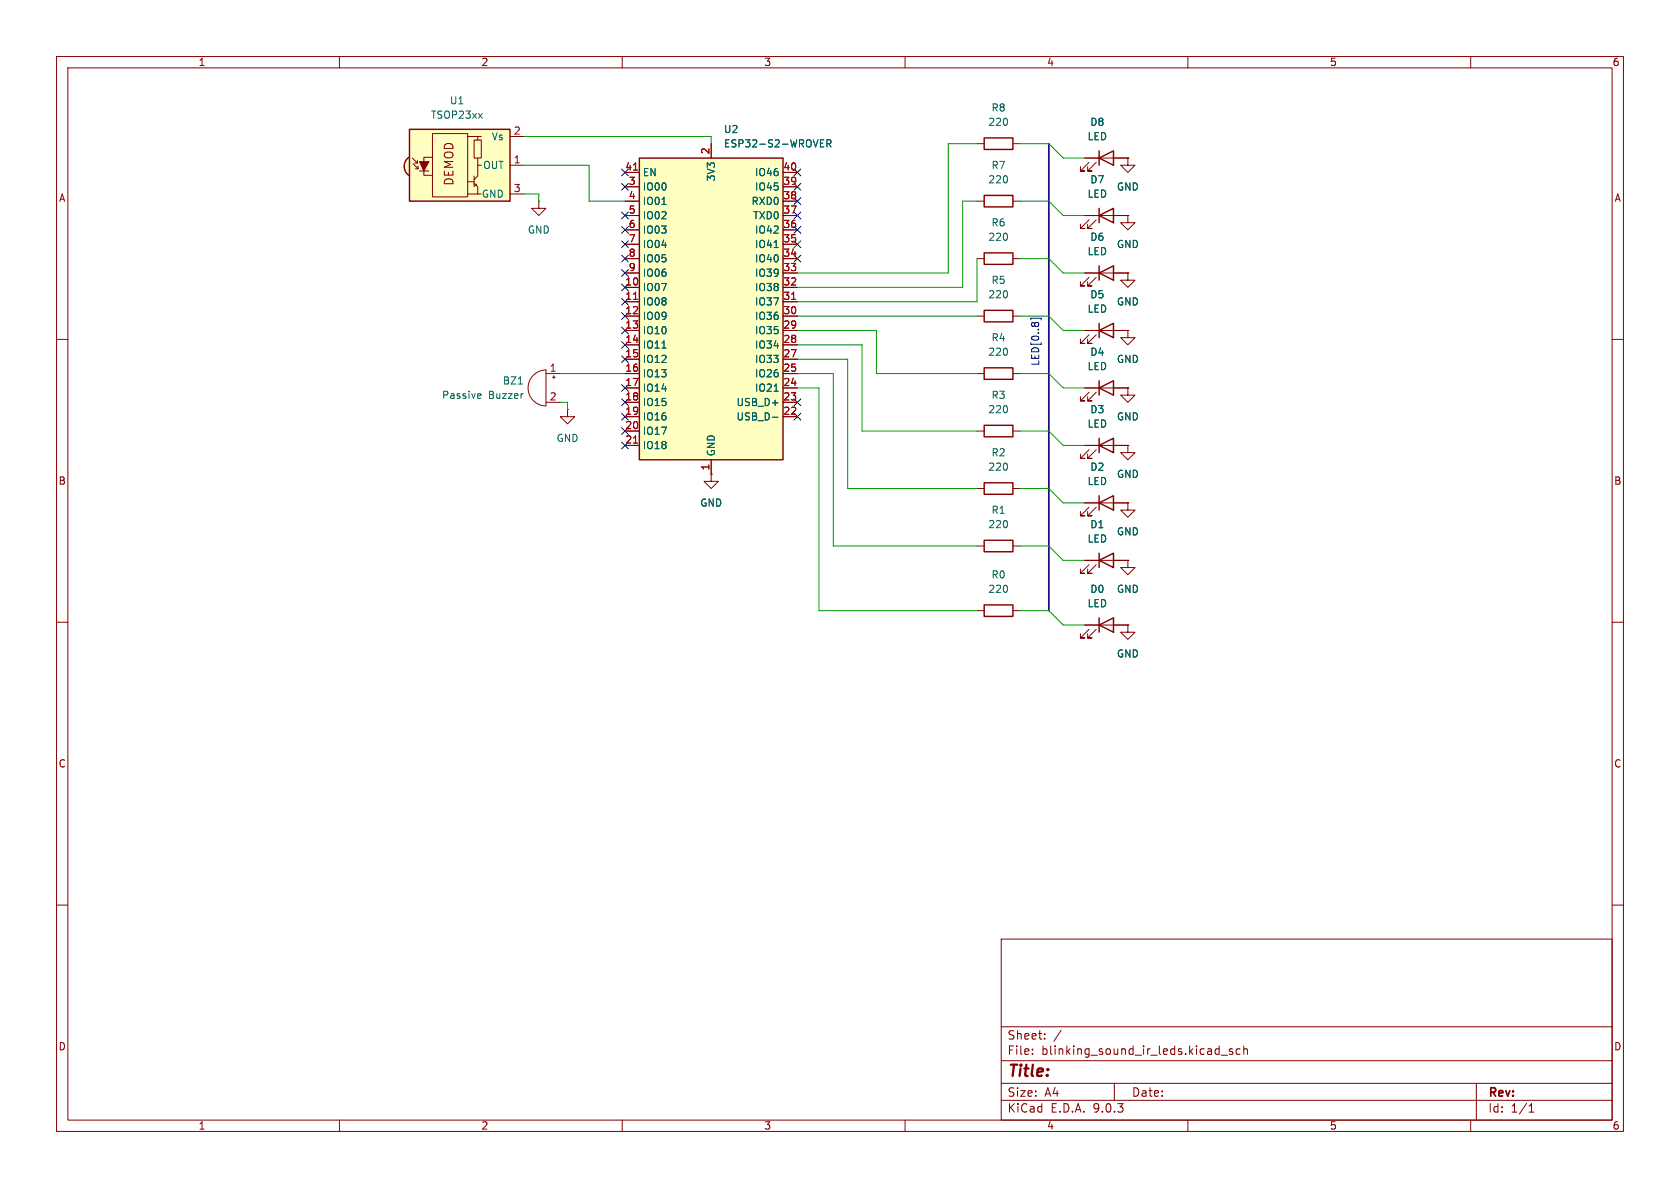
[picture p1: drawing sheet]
<svg xmlns="http://www.w3.org/2000/svg" width="297mm" height="210mm" viewBox="0 0 297 210" stroke-linecap="round" stroke-linejoin="round" font-family="sans-serif">
<g fill="none" stroke="#840000" stroke-width=".18">
<path d="M10 10h277v190h-277zM12 12h273v186h-273zM60 10v2M110 10v2M160 10v2M210 10v2M260 10v2M172.7 35.6h1.3M172.7 25.4h1.3M179.1 35.6h1.2M179.1 25.4h1.2M191.8 38.1h7.6"/>
<path d="M191.8 27.9h7.6M192.5 38.9l-1.5 1.5h.8h-.8v-.8M192.5 28.7l-1.5 1.5h.8h-.8v-.7M193.8 38.9l-1.5 1.5h.7h-.7v-.8M193.8 28.7l-1.5 1.5h.7h-.7v-.7M199.4 27.9v1.3h1.3l-1.3 1.3-1.3-1.3h1.3M199.4 27.9h.1M172.7 45.7h1.3M179.1 45.7h1.2M191.8 58.4h7.6M192.5 59.2l-1.5 1.5h.8h-.8v-.8M193.8 59.2l-1.5 1.5h.7h-.7v-.8"/>
<path d="M199.4 48.3v1.2h1.3l-1.3 1.3-1.3-1.3h1.3M199.4 48.3h.1M199.4 58.4v1.3h1.3l-1.3 1.3-1.3-1.3h1.3M199.4 58.4h.1M10 60h2M191.8 68.6h7.6M192.5 69.3l-1.5 1.6h.8h-.8v-.8M193.8 69.3l-1.5 1.6h.7h-.7v-.8M285 60h2M125.7 83.8v1.3h1.3l-1.3 1.3-1.2-1.3h1.2M125.7 83.8h.1M10 110h2"/>
<path d="M191.8 110.5h7.6M192.5 111.3l-1.5 1.5h.8h-.8v-.8M193.8 111.3l-1.5 1.5h.7h-.7v-.8M285 110h2M10 160h2M177 166h108v32h-108zM285 160h2M60 198v2M110 198v2M160 198v2M177 194.5h108M177 191.5h108"/>
<path d="M177 187.5h108M177 181.5h108M182.5 186.3v.1M182.5 185.5v.1M184.7 183.6v.1M184.7 182.8v.1M187.6 182.1l-1.3 2M197 191.5v3M210 198v2M215.9 186.5h1.1M217.9 185.5l-.4-.1-.2 .2 .1 .2 .5 .2v.3h-.6M219.2 185.5l-.4-.1-.3 .3v.4l.2 .2h.5"/>
<path d="M219.9 185.5l.2-.1 .4 .1v.9M219.9 184.9v1.5M260 198v2M261 191.5v6.5M270.3 196.6h.9M270.3 195.5l.4-.4v1.5"/>
</g>
<g fill="none" stroke="#840000" stroke-width=".25">
<path d="M174 34.5h5.1v2.1h-5.1zM174 24.4h5.1v2h-5.1zM194.3 38.1l2.5-1.3v2.6zM194.3 27.9l2.5-1.2v2.5zM194.3 26.7v2.5M194.3 36.8v2.6M174 44.7h5.1v2h-5.1zM194.3 58.4l2.5-1.2v2.5zM194.3 57.2v2.5M194.3 68.6l2.5-1.3v2.6zM194.3 67.3v2.6M194.3 110.5l2.5-1.3v2.6z"/>
<path d="M194.3 109.2v2.6"/>
</g>
<path d="M113 27.9h25.4v53.4h-25.4z" fill="#ffffc2"/>
<path d="M113 27.9h25.4v53.4h-25.4zM174 54.9h5.1v2h-5.1zM174 85.3h5.1v2.1h-5.1zM174 95.5h5.1v2h-5.1z" fill="none" stroke="#840000" stroke-width=".25"/>
<g fill="none" stroke="#840000" stroke-width=".18">
<path d="M110.5 30.5h2.5M110.5 33h2.5M110.5 35.6h2.5M110.5 38.1h2.5M125.7 25.4v2.5M138.4 30.5h2.6M138.4 33h2.6M138.4 35.6h2.6M138.4 38.1h2.6M110.5 40.6h2.5M110.5 43.2h2.5M110.5 45.7h2.5"/>
<path d="M110.5 48.3h2.5M110.5 50.8h2.5M110.5 53.3h2.5M110.5 55.9h2.5M110.5 58.4h2.5M138.4 40.6h2.6M138.4 43.2h2.6M138.4 45.7h2.6M138.4 48.3h2.6M138.4 50.8h2.6M138.4 53.3h2.6M138.4 55.9h2.6"/>
<path d="M138.4 58.4h2.6M172.7 55.9h1.3M179.1 55.9h1.2M110.5 61h2.5M110.5 63.5h2.5M110.5 66h2.5M110.5 68.6h2.5M110.5 71.1h2.5M110.5 73.7h2.5M110.5 76.2h2.5M110.5 78.7h2.5M138.4 61h2.6"/>
<path d="M138.4 63.5h2.6M138.4 66h2.6M138.4 68.6h2.6M138.4 71.1h2.6M138.4 73.7h2.6M125.7 81.3v2.5M172.7 86.4h1.3M172.7 96.5h1.3M179.1 86.4h1.2M179.1 96.5h1.2"/>
</g>
<path d="M112 30.1h.7M112 52.9h.7M139.9 52.9h.8M112 78.3h.7" fill="none" stroke="#a90000" stroke-width=".18"/>
<path d="M117 36.1h.8M145 25.3h.5M145 26h.6M145 24.7h.6M146.2 25.4l.6-.1 .1-.2v-.3l-.7-.1v1.3M146.5 25.4l.4 .6M136.9 43.8h.7M117 61.5h.8M136.6 73.8h.9M136.9 69.2h.7" fill="none" stroke="#006464" stroke-width=".18"/>
<path d="M72 28l.3-.2 1.1 1.6-1.1 1.6a1.97 1.97 0 0 1-.3-3z" fill="#ffffc2" stroke="#ffffc2" stroke-width=".18"/>
<path d="M72.4 22.9h17.8v12.7h-17.8z" fill="#ffffc2"/>
<g fill="none" stroke="#840000" stroke-width=".25">
<path d="M72.3 27.8a1.97 1.97 0 0 0 0 3.2M72.4 22.9h17.8v12.7h-17.8zM194.3 48.3l2.5-1.3v2.5zM194.3 47v2.5M174 75.2h5.1v2h-5.1zM174 65h5.1v2.1h-5.1zM194.3 78.7l2.5-1.2v2.5zM194.3 77.5v2.5M194.3 99.1l2.5-1.3v2.5zM194.3 88.9l2.5-1.3v2.6zM194.3 87.6v2.6M194.3 97.8v2.5"/>
<path d="M174 106.9h5.1v2.1h-5.1z"/>
</g>
<g fill="none" stroke="#840000" stroke-width=".18">
<path d="M72.9 27.9l.9 .9M73 29l.9 .8M73.3 28.8h.5M73.4 29.8h.5M73.8 28.3v.5M73.9 29.3v.5M74.2 30.2h1.6M76.5 23.6h6.2v11.2h-6.2zM76.5 27.8h-1.6v3.2h1.6M82.7 24.1h1.8M82.7 34.3h1.8M82.7 32.1h1.1"/>
<path d="M83.8 24.8h1.3v3.1h-1.3zM83.8 32.4l.7 .6v1.3h.6M83.8 31.1v1.9M84.2 32.5v.3h-.3M84.5 27.9v1.3M85.1 29.2h-.6v1.9l-.7 .7M85.1 24.1h-.6v.7M90.2 24.1h2.5M90.2 34.3h2.5M90.2 29.2h2.5M95.2 35.6v1.2h1.3l-1.3 1.3-1.2-1.3h1.2M95.2 35.6h.1"/>
<path d="M110.5 30.5h2.5M110.5 33h2.5M110.5 35.6h2.5M110.5 38.1h2.5M125.7 25.4v2.5M138.4 30.5h2.6M138.4 33h2.6M138.4 35.6h2.6M138.4 38.1h2.6M191.8 38.1h2.5M191.8 27.9h2.5M196.8 38.1h2.6"/>
<path d="M196.8 27.9h2.6M199.4 38.1v1.3h1.3l-1.3 1.2-1.3-1.2h1.3M199.4 38.1h.1M199.4 27.9h.1M110.5 48.3h2.5M110.5 40.6h2.5M110.5 43.2h2.5M110.5 45.7h2.5M110.5 50.8h2.5M110.5 53.3h2.5M110.5 55.9h2.5M110.5 58.4h2.5"/>
<path d="M138.4 48.3h2.6M138.4 40.6h2.6M138.4 43.2h2.6M138.4 45.7h2.6M138.4 50.8h2.6M138.4 53.3h2.6M138.4 55.9h2.6M138.4 58.4h2.6M191.8 48.3h7.6M191.8 58.4h2.5M192.5 49l-1.5 1.5h.8h-.8v-.7M193.8 49l-1.5 1.5h.7h-.7v-.7"/>
<path d="M196.8 58.4h2.6M199.4 58.4h.1M199.4 48.3h.1M94.3 66.3a3.2 3.2 0 0 1 2.2-.9v6.4a3.2 3.2 0 0 1-2.9-2 3.2 3.2 0 0 1 .7-3.5zM96.5 66h2.6M96.5 71.1h2.6M97.7 66.7h.5M97.9 66.4v.5M100.3 72.4v1.3h1.3l-1.3 1.2-1.2-1.2h1.2M100.3 72.4h.1M110.5 78.7h2.5M110.5 76.2h2.5"/>
<path d="M110.5 66h2.5M110.5 71.1h2.5M110.5 61h2.5M110.5 63.5h2.5M110.5 68.6h2.5M110.5 73.7h2.5M138.4 66h2.6M138.4 71.1h2.6M138.4 61h2.6M138.4 63.5h2.6M138.4 68.6h2.6M138.4 73.7h2.6"/>
<path d="M172.7 76.2h1.3M172.7 66h1.3M179.1 76.2h1.2M179.1 66h1.2M191.8 78.7h7.6M191.8 68.6h2.5M192.5 79.5l-1.5 1.5h.8h-.8v-.7M193.8 79.5l-1.5 1.5h.7h-.7v-.7M196.8 68.6h2.6M199.4 68.6v1.3h1.3l-1.3 1.2-1.3-1.2h1.3M199.4 68.6h.1M199.4 78.7v1.3h1.3l-1.3 1.3-1.3-1.3h1.3"/>
<path d="M199.4 78.7h.1M125.7 83.8h.1M125.7 81.3v2.5M191.8 99.1h7.6M191.8 88.9h7.6M192.5 99.8l-1.5 1.5h.8h-.8v-.7M192.5 89.7l-1.5 1.5h.8h-.8v-.8M193.8 99.8l-1.5 1.5h.7h-.7v-.7M193.8 89.7l-1.5 1.5h.7h-.7v-.8M199.4 88.9v1.3h1.3l-1.3 1.2-1.3-1.2h1.3M199.4 88.9h.1M199.4 99.1v1.2h1.3l-1.3 1.3-1.3-1.3h1.3"/>
<path d="M199.4 99.1h.1M172.7 108h1.3M179.1 108h1.2M191.8 110.5h2.5M196.8 110.5h2.6M199.4 110.5v1.3h1.3l-1.3 1.2-1.3-1.2h1.3M199.4 110.5h.1"/>
</g>
<path d="M74.2 28.6h1.6l-.9 1.6z" fill="#840000" stroke="#840000" stroke-width=".18"/>
<g fill="none" stroke="#006464" stroke-width=".18">
<path d="M84.6 20.1l.7 .8M85.3 20.1l-.7 .8M117 36.1h.8M145 25.3h.5M145 26h.6M145 24.7h.6M146.2 25.4l.6-.1 .1-.2v-.3l-.7-.1v1.3M146.5 25.4l.4 .6M136.9 43.8h.7M84.6 69.6h.4v.3l-.6 .1M85 70.4h-.4M91.6 67.9h.8"/>
<path d="M92.4 69.6h.1M117 61.5h.8M136.6 73.8h.9M136.9 69.2h.7"/>
</g>
<g fill="none" stroke="#000084" stroke-width=".18">
<path d="M109.9 37.5l1.2 1.2M109.9 32.4l1.2 1.2M109.9 29.9l1.2 1.2M111.1 37.5l-1.2 1.2M111.1 32.4l-1.2 1.2M111.1 29.9l-1.2 1.2M140.4 32.4l1.2 1.2M140.4 35l1.2 1.2M140.4 29.9l1.2 1.2M140.4 37.5l1.2 1.2M141.6 29.9l-1.2 1.2M141.6 32.4l-1.2 1.2"/>
<path d="M141.6 37.5l-1.2 1.2M141.6 35l-1.2 1.2M109.9 47.7l1.2 1.2M109.9 50.2l1.2 1.2M109.9 45.1l1.2 1.2M109.9 42.6l1.2 1.2M109.9 57.8l1.2 1.2M109.9 40l1.2 1.2M109.9 52.7l1.2 1.2M109.9 55.3l1.2 1.2M111.1 47.7l-1.2 1.2M111.1 50.2l-1.2 1.2"/>
<path d="M111.1 45.1l-1.2 1.2M111.1 42.6l-1.2 1.2M111.1 57.8l-1.2 1.2M111.1 40l-1.2 1.2M111.1 52.7l-1.2 1.2M111.1 55.3l-1.2 1.2M140.4 45.1l1.2 1.2M140.4 40l1.2 1.2M140.4 42.6l1.2 1.2M141.6 45.1l-1.2 1.2M141.6 40l-1.2 1.2M141.6 42.6l-1.2 1.2"/>
<path d="M182.2 56.6v-.3h1.9v.3M109.9 60.4l1.2 1.2M109.9 62.9l1.2 1.2M109.9 68l1.2 1.2M109.9 70.5l1.2 1.2M109.9 75.6l1.2 1.2M109.9 73.1l1.2 1.2M109.9 78.1l1.2 1.2M111.1 75.6l-1.2 1.2M111.1 60.4l-1.2 1.2M111.1 62.9l-1.2 1.2M111.1 68l-1.2 1.2"/>
<path d="M111.1 70.5l-1.2 1.2M111.1 73.1l-1.2 1.2M111.1 78.1l-1.2 1.2M140.4 73.1l1.2 1.2M140.4 70.5l1.2 1.2M141.6 73.1l-1.2 1.2M141.6 70.5l-1.2 1.2"/>
</g>
<path d="M185.4 25.4v82.6" fill="none" stroke="#000084" stroke-width=".3"/>
<g fill="none" stroke="#009600" stroke-width=".18">
<path d="M92.7 34.3h2.5v1.3M92.7 29.2h11.4v6.4h6.4M92.7 24.1h33v1.3M172.7 25.4h-5.1v22.9h-26.6M172.7 35.6h-2.5v15.2h-29.2M180.3 35.6h5.1l2.6 2.5h3.8M180.3 25.4h5.1l2.6 2.5h3.8M141 55.9h31.7M141 58.4h13.9v7.6h17.8M172.7 45.7v7.6h-31.7M180.3 55.9h5.1l2.6 2.5h3.8M180.3 45.7h5.1l2.6 2.6h3.8"/>
<path d="M99.1 66h11.4M99.1 71.1h1.2v1.3M141 61h11.4v15.2h20.3M141 68.6h3.8v39.4h27.9M141 66h6.3v30.5h25.4M141 63.5h8.9v22.9h22.8M180.3 66h5.1l2.6 2.6h3.8M180.3 76.2h5.1l2.6 2.5h3.8M180.3 96.5h5.1l2.6 2.6h3.8M180.3 86.4h5.1l2.6 2.5h3.8M180.3 108h5.1l2.6 2.5h3.8"/>
</g>
<path d="M112 30.1h.7M112 52.9h.7M139.9 52.9h.8M112 78.3h.7" fill="none" stroke="#a90000" stroke-width=".18"/>
<text font-size="2.8" fill="#840000" x="178" y="190.9">Title:</text>
<g font-size="2.1" fill="#840000">
<text x="80.4" y="32.9" transform="rotate(-90 80.4 32.9)">DEMOD</text>
<text x="178" y="184">Sheet:</text>
<text x="178" y="186.7">File:</text>
<text x="184.1" y="186.7">blinking_sound_ir_leds.kicad_sch</text>
<text x="178" y="196.9">KiCad</text>
<text x="178" y="194.1">Size:</text>
<text x="184.7" y="194.1">A4</text>
<text x="185.7" y="196.9">E.D.A.</text>
<text x="193.3" y="196.9">9.0.3</text>
<text x="200" y="194.1">Date:</text>
<text x="263" y="194.3">Rev:</text>
<text x="263" y="196.9">Id:</text>
<text x="267.1" y="196.9">1/1</text>
</g>
<g font-size="1.8" fill="#840000">
<text x="35" y="11.9">1</text>
<text x="85" y="11.9">2</text>
<text x="135" y="11.9">3</text>
<text x="185" y="11.9">4</text>
<text x="235" y="11.9">5</text>
<text x="285" y="11.9">6</text>
<text x="10.3" y="35.9">A</text>
<text x="285.3" y="35.9">A</text>
<text x="10.3" y="85.9">B</text>
<text x="285.3" y="85.9">B</text>
<text x="10.3" y="135.9">C</text>
<text x="285.3" y="135.9">C</text>
<text x="10.3" y="185.9">D</text>
<text x="285.3" y="185.9">D</text>
<text x="35" y="199.9">1</text>
<text x="85" y="199.9">2</text>
<text x="135" y="199.9">3</text>
<text x="185" y="199.9">4</text>
<text x="235" y="199.9">5</text>
<text x="285" y="199.9">6</text>
</g>
<g font-size="1.8" fill="#006464">
<text x="76.1" y="21.2">TSOP23xx</text>
<text x="79.4" y="18.6">U1</text>
<text x="127.9" y="23.7">U2</text>
<text x="174.6" y="22.5">220</text>
<text x="175.2" y="19.9">R8</text>
<text x="192.7" y="22.5">D8</text>
<text x="86.8" y="25">Vs</text>
<text x="127.9" y="26.3">ESP32-S2-WROVER</text>
<text x="192.2" y="25">LED</text>
<text x="85.1" y="35.2">GND</text>
<text x="85.3" y="30.1">OUT</text>
<text x="113.5" y="31.3">EN</text>
<text x="113.5" y="33.9">IO00</text>
<text x="126.6" y="32.2" transform="rotate(-90 126.6 32.2)">3V3</text>
<text x="133.4" y="31.3">IO46</text>
<text x="133.4" y="33.9">IO45</text>
<text x="174.6" y="32.6">220</text>
<text x="175.2" y="30.1">R7</text>
<text x="192.2" y="35.2">LED</text>
<text x="192.7" y="32.6">D7</text>
<text x="197.4" y="33.9">GND</text>
<text x="93.2" y="41.5">GND</text>
<text x="113.5" y="36.4">IO01</text>
<text x="113.5" y="39">IO02</text>
<text x="113.5" y="41.5">IO03</text>
<text x="132.8" y="36.4">RXD0</text>
<text x="133.1" y="39">TXD0</text>
<text x="133.4" y="41.5">IO42</text>
<text x="175.2" y="40.2">R6</text>
<text x="113.5" y="44">IO04</text>
<text x="113.5" y="46.6">IO05</text>
<text x="133.4" y="44">IO41</text>
<text x="133.4" y="46.6">IO40</text>
<text x="174.6" y="42.8">220</text>
<text x="192.2" y="45.3">LED</text>
<text x="192.7" y="42.8">D6</text>
<text x="197.4" y="44">GND</text>
<text x="113.5" y="49.1">IO06</text>
<text x="113.5" y="51.7">IO07</text>
<text x="133.4" y="49.1">IO39</text>
<text x="133.4" y="51.7">IO38</text>
<text x="174.6" y="52.9">220</text>
<text x="175.2" y="50.4">R5</text>
<text x="192.7" y="52.9">D5</text>
<text x="113.5" y="54.2">IO08</text>
<text x="113.5" y="56.7">IO09</text>
<text x="113.5" y="59.3">IO10</text>
<text x="133.4" y="54.2">IO37</text>
<text x="133.4" y="56.7">IO36</text>
<text x="133.4" y="59.3">IO35</text>
<text x="192.2" y="55.5">LED</text>
<text x="197.4" y="54.2">GND</text>
<text x="113.5" y="61.8">IO11</text>
<text x="113.5" y="64.4">IO12</text>
<text x="133.4" y="61.8">IO34</text>
<text x="133.4" y="64.4">IO33</text>
<text x="174.6" y="63.1">220</text>
<text x="175.2" y="60.6">R4</text>
<text x="192.2" y="65.6">LED</text>
<text x="192.7" y="63.1">D4</text>
<text x="197.4" y="64.4">GND</text>
<text x="78" y="70.7">Passive</text>
<text x="86.4" y="70.7">Buzzer</text>
<text x="88.8" y="68.2">BZ1</text>
<text x="113.5" y="66.9">IO13</text>
<text x="113.5" y="69.4">IO14</text>
<text x="113.5" y="72">IO15</text>
<text x="130.1" y="72">USB_D+</text>
<text x="133.4" y="66.9">IO26</text>
<text x="133.4" y="69.4">IO21</text>
<text x="175.2" y="70.7">R3</text>
<text x="113.5" y="74.5">IO16</text>
<text x="113.5" y="77.1">IO17</text>
<text x="130.1" y="74.5">USB_D-</text>
<text x="174.6" y="73.3">220</text>
<text x="192.2" y="75.8">LED</text>
<text x="192.7" y="73.3">D3</text>
<text x="197.4" y="74.5">GND</text>
<text x="98.3" y="78.3">GND</text>
<text x="113.5" y="79.6">IO18</text>
<text x="126.6" y="80.8" transform="rotate(-90 126.6 80.8)">GND</text>
<text x="174.6" y="83.4">220</text>
<text x="175.2" y="80.9">R2</text>
<text x="192.7" y="83.4">D2</text>
<text x="123.7" y="89.8">GND</text>
<text x="192.2" y="86">LED</text>
<text x="197.4" y="84.7">GND</text>
<text x="174.6" y="93.6">220</text>
<text x="175.2" y="91">R1</text>
<text x="192.7" y="93.6">D1</text>
<text x="197.4" y="94.8">GND</text>
<text x="192.2" y="96.1">LED</text>
<text x="174.6" y="105">220</text>
<text x="175.2" y="102.5">R0</text>
<text x="192.2" y="107.5">LED</text>
<text x="192.7" y="105">D0</text>
<text x="197.4" y="105">GND</text>
<text x="197.4" y="116.4">GND</text>
</g>
<g font-size="1.8" fill="#a90000">
<text x="90.7" y="23.9">2</text>
<text x="90.7" y="29">1</text>
<text x="125.5" y="27.4" transform="rotate(-90 125.5 27.4)">2</text>
<text x="90.7" y="34">3</text>
<text x="110.4" y="30.2">41</text>
<text x="111.1" y="32.8">3</text>
<text x="111.1" y="35.3">4</text>
<text x="138.4" y="30.2">40</text>
<text x="138.4" y="32.8">39</text>
<text x="138.4" y="35.3">38</text>
<text x="111.1" y="37.8">5</text>
<text x="111.1" y="40.4">6</text>
<text x="138.4" y="37.8">37</text>
<text x="138.4" y="40.4">36</text>
<text x="111.1" y="42.9">7</text>
<text x="111.1" y="45.5">8</text>
<text x="138.4" y="42.9">35</text>
<text x="138.4" y="45.5">34</text>
<text x="110.4" y="50.5">10</text>
<text x="110.4" y="53.1">11</text>
<text x="111.1" y="48">9</text>
<text x="138.4" y="48">33</text>
<text x="138.4" y="50.5">32</text>
<text x="138.4" y="53.1">31</text>
<text x="110.4" y="55.6">12</text>
<text x="110.4" y="58.2">13</text>
<text x="138.4" y="55.6">30</text>
<text x="138.4" y="58.2">29</text>
<text x="97.1" y="65.8">1</text>
<text x="110.4" y="60.7">14</text>
<text x="110.4" y="63.2">15</text>
<text x="110.4" y="65.8">16</text>
<text x="138.4" y="60.7">28</text>
<text x="138.4" y="63.2">27</text>
<text x="138.4" y="65.8">25</text>
<text x="97.1" y="70.9">2</text>
<text x="110.4" y="68.3">17</text>
<text x="110.4" y="70.9">18</text>
<text x="138.4" y="68.3">24</text>
<text x="138.4" y="70.9">23</text>
<text x="110.4" y="73.4">19</text>
<text x="110.4" y="75.9">20</text>
<text x="138.4" y="73.4">22</text>
<text x="110.4" y="78.5">21</text>
<text x="125.5" y="83.3" transform="rotate(-90 125.5 83.3)">1</text>
</g>
<text font-size="1.8" fill="#000084" x="183.8" y="64.8" transform="rotate(-90 183.8 64.8)">LED[0..8]</text>
</svg>
